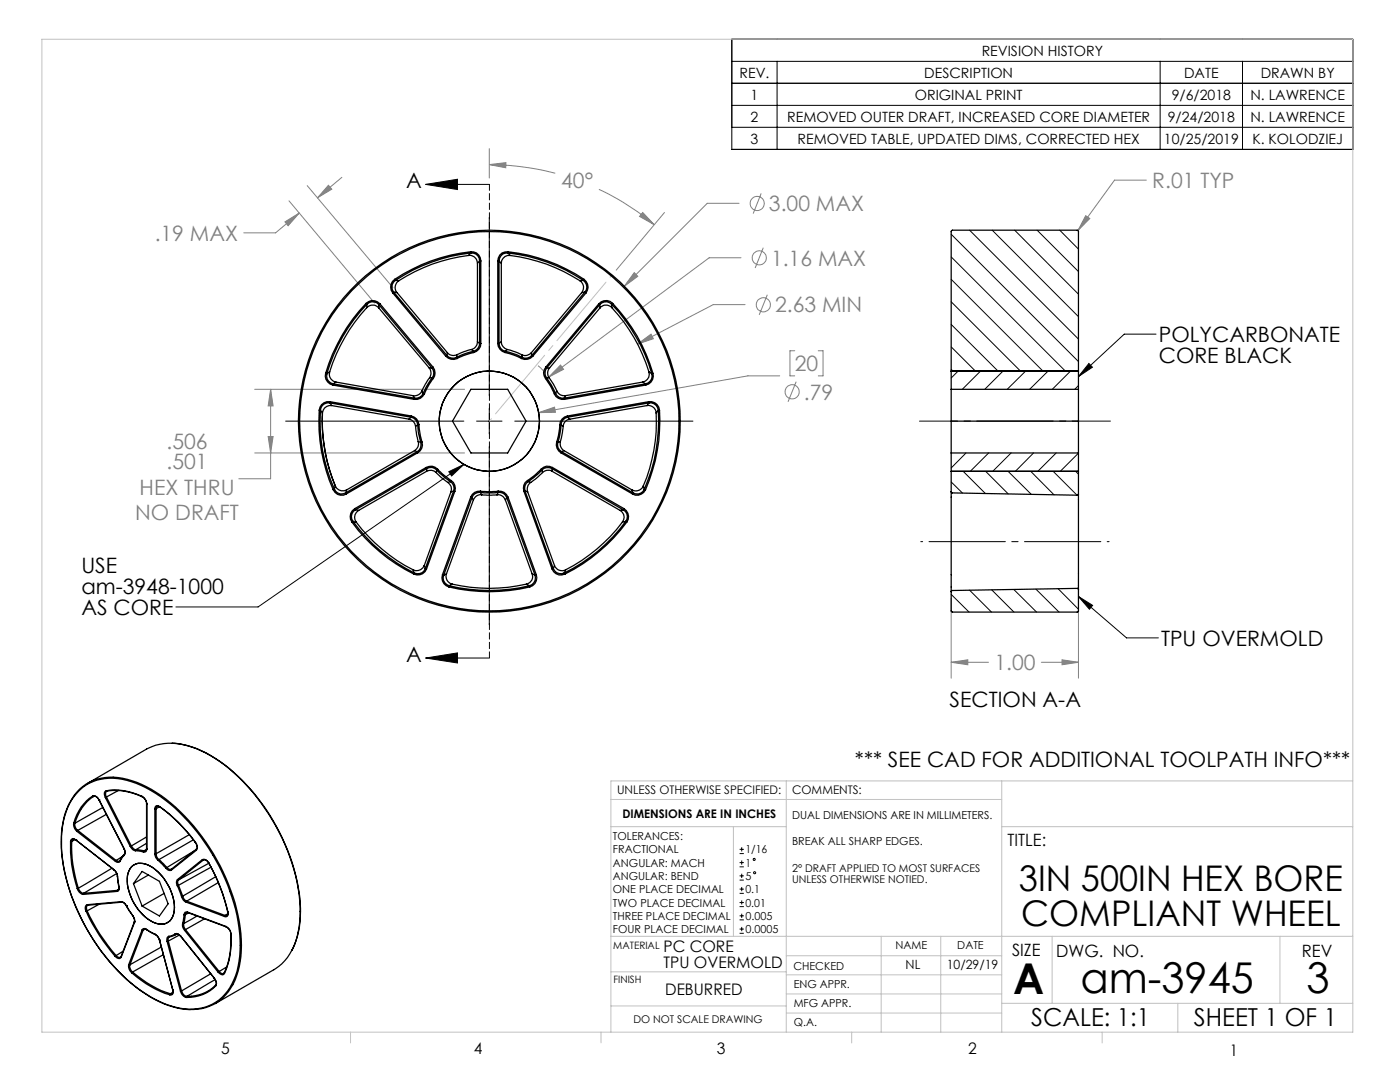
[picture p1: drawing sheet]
<svg xmlns="http://www.w3.org/2000/svg" width="279mm" height="216mm" viewBox="0 0 279 216" stroke-linecap="round" stroke-linejoin="round" font-family="sans-serif">
<g fill="none" stroke="#808080" stroke-width=".2">
<path d="M61.3 37l17.1 20.4M65.5 37l.7 .7-2.8 1.8zM68.2 35.4l-4.8 4.1M97.6 32.8l3.4-.3-.1 1zM97.6 32.8a53 53 0 0 1 13.2 1.8M97.6 29.7v5.8M119.5 37.8a51.2 51.2 0 0 1 11.1 7M151.9 38.6l-1.6 4M228.8 35.9h-6.4l-7.3 10.1M56.9 44.3l2.8-1.8-2.2 2.5zM57.7 40.1l17.1 20.4M59.7 42.5l-4.7 4h-6.4"/>
<path d="M126.6 54.4l.7 .7-2.7 2zM128.3 42.4l2.3 2.4-3-1.6zM132.6 42.4l-9.6 11.5M147.5 40.6h-6.4l-16.5 16.5M147.9 51.4h-6.4l-32 23.8M152.3 49.4l-1.6 4.1M153.1 58.8l-1.6 4M216.7 43l.8 .6-2.4 2.4zM50.8 77.7h41.9M54 77.7v17.8h-6.3M54 77.7l.5 3.3h-1zM107.4 73l1.4 1.4"/>
<path d="M111.9 72.8l.6 .9-3 1.5zM127.2 68.7l2.7-2 .5 .9zM148.7 60.8h-6.4l-15.1 7.9M155.6 75h-6.3l-41.8 7.3M158.6 70h-.9v5h.9M158.9 76.2l-1.6 4M163.3 70h1v5h-1M50.8 90.4h41.9M53.5 87.1h1l-.5 3.3zM107.5 82.3l3.2-1.1 .1 1.1zM189.8 119.3v16M215.2 115.6v19.7"/>
<path d="M189.8 132.2h7.5M189.8 132.2l3.3-.5v.9zM207.8 132.2h7.4M211.9 131.7l3.3 .5-3.3 .4z"/>
<circle cx="151.1" cy="40.6" r="1.42"/>
<circle cx="151.5" cy="51.4" r="1.4"/>
<circle cx="152.3" cy="60.8" r="1.4"/>
<circle cx="158.1" cy="78.2" r="1.41"/>
</g>
<g fill="none" stroke="#000" stroke-width=".2">
<path d="M146 7.8h124v22h-124zM146 12.2h124M155.1 12.2v17.6M231.5 12.2v17.6M248 12.2v17.6M270 16.6h-124M84.9 36.8h12.7M84.9 36.8l6.4-1v2zM146 21h124M146 25.4h124M97.6 43.4v35.6M217.3 72.5l.7 .8-2.8 1.8z"/>
<path d="M230.7 66.7h-6.3l-9.2 8.4M57 84h35.6M89.6 94.1l3-1.4-2.5 2.3zM92.6 92.7l-41.1 28.4h-16.4M95.1 84h5.1M97.6 81.5v5.1M97.6 89.1v35.6M102.7 84h35.6M215.2 119l9.6 8.3h6.4M215.2 119l2.9 1.8-.7 .8zM84.9 131.3h12.7M84.9 131.3l6.4-1v2z"/>
<path d="M147.6 170.3h.8M147.6 169.5h.8M147.6 173h.8M147.6 172.1h.8M147.6 175.6h.8M147.6 174.8h.8M147.6 178.3h.8M147.6 177.4h.8M148 169.1v.8M148 171.7v.8M148 174.3v.9M148 177v.8"/>
<path d="M148 179.7v.8M147.6 180.9h.8M147.6 180.1h.8M147.6 183.6h.8M147.6 182.7h.8M147.6 186.2h.8M147.6 185.4h.8M148 182.3v.9M148 185v.8"/>
<circle cx="150.5" cy="171.5" r=".21"/>
<circle cx="150.6" cy="174.2" r=".21"/>
</g>
<path d="M221.3 108.1h-37.5" fill="none" stroke="#000" stroke-width=".2" stroke-dasharray="15.2 1.3 1.3 1.3" stroke-dashoffset="-1.7"/>
<path d="M221.6 84h-38.1" fill="none" stroke="#000" stroke-width=".2" stroke-dasharray="15.2 1.3 1.3 1.3" stroke-dashoffset="7.6"/>
<path d="M97.7 36.8v94.5" fill="none" stroke="#000" stroke-width=".2" stroke-dasharray="1.3 .6" stroke-dashoffset=".1"/>
<path d="M97.7 84l24.5-29.2" fill="none" stroke="#c0c0c0" stroke-width=".2" stroke-dasharray="15.2 1.3 1.3 1.3" stroke-dashoffset="-1.9"/>
<g fill="none" stroke="#c0c0c0" stroke-width=".2">
<path d="M8.4 7.8h261.6v198.2h-261.6zM121.9 159.5h78M156.9 155.8v50.2M199.9 155.8v50.2M270 155.8h-148.1v50.2M121.9 165h35M146.4 165v21.8M199.9 165h70.1M121.8 186.8h148.2M121.9 193.9h35M156.9 198.3h43M156.9 194.5h43"/>
<path d="M156.9 190.7h43M175.9 186.8v19.2M187.7 186.8v19.2M210 186.8v13.4M255.4 186.8v13.4M70 206v2.1M119.9 206v2.1M121.9 200.7h35M156.9 202.1h43M170 206v2.1M199.9 200.2h70.1M220 206v2.1"/>
<path d="M235.1 200.2v5.8"/>
</g>
<path d="M84.9 36.8l6.4-1v2zM84.9 131.3l6.4-1v2zM89.6 94.1l3-1.4-2.5 2.3zM217.3 72.5l.7 .8-2.8 1.8zM215.2 119l2.9 1.8-.7 .8z" fill="#000"/>
<g fill="#808080">
<path d="M128.3 42.4l2.3 2.4-3-1.6zM97.6 32.8l3.4-.3-.1 1z"/>
<path d="M65.5 37l.7 .7-2.8 1.8zM56.9 44.3l2.8-1.8-2.2 2.5zM54 77.7l.5 3.3h-1zM53.5 87.1h1l-.5 3.3zM126.6 54.4l-2 2.7 2.7-2zM111.9 72.8l-2.4 2.4 3-1.5zM127.2 68.7l3.2-1.1-.5-.9zM107.5 82.3h3.3l-.1-1.1zM216.7 43l-1.6 3 2.4-2.4zM189.8 132.2l3.3-.5v.9zM211.9 131.7l3.3 .5-3.3 .4z"/>
</g>
<g fill="none" stroke="#000" stroke-width=".25">
<path d="M78.4 58.5l10.6 12.6M78.6 58.3l-.2 .2M78.6 58.3l10.6 12.6M78.6 58.3l.6 .1M78.8 55.7l.1 .3M78.8 55.7a1.83 1.83 0 0 0-.4 2.8M78.9 56a1.59 1.59 0 0 0-.3 2.3M78.9 56h.7M79.2 58.4l10.1 12M79.6 56a1.6 1.6 0 0 0-.4 2.4M93.5 51a1.58 1.58 0 0 1 1.8 1.5M93.5 51a32.9 32.9 0 0 0-13.9 5"/>
<path d="M93.9 50.5a1.55 1.55 0 0 1 1.8 1.6M93.9 50.2v.3M93.9 50.2a1.78 1.78 0 0 1 2.1 1.9M93.9 50.5a34 34 0 0 0-15 5.5M93.9 50.2a33.6 33.6 0 0 0-15.1 5.5M93.9 50.5l-.4 .5M95.3 52.5v15.7M95.7 52.1h.3M95.7 52.1v16.4M95.7 52.1l-.4 .4M96 52.1v16.4M99.3 52.1h.3"/>
<path d="M99.3 52.1v16.4M99.6 52.1v16.4M99.6 52.1l.4 .4M100 52.5v15.7M101.4 50.5a1.55 1.55 0 0 0-1.8 1.6M101.4 50.5a33.9 33.9 0 0 1 15 5.5M101.4 50.5l.4 .5M101.4 50.2a34 34 0 0 1 15.2 5.5M101.4 50.2a1.79 1.79 0 0 0-2.1 1.9M101.4 50.2v.3M101.8 51a1.55 1.55 0 0 0-1.8 1.5M101.8 51a32.8 32.8 0 0 1 13.9 5"/>
<path d="M115.7 56a1.6 1.6 0 0 1 .4 2.4M116.1 58.4l-10.1 12M116.4 56a1.61 1.61 0 0 1 .3 2.3M116.4 56h-.7M116.6 55.7a1.88 1.88 0 0 1 .3 2.8M116.6 55.7l-.2 .3M116.7 58.3l.2 .2M116.7 58.3l-10.5 12.6M116.7 58.3l-.6 .1M116.9 58.5l-10.6 12.6M65 74.5a1.87 1.87 0 0 0 1.4 2.3M65 74.5l.2 .1"/>
<path d="M65.2 74.6a1.61 1.61 0 0 0 1.3 2M65.8 74.2a1.63 1.63 0 0 0 1.2 2M65.8 74.2l-.6 .4M66.4 76.8l16.3 2.9M66.5 76.6l-.1 .2M66.5 76.6l16.2 2.8M67 76.2l-.5 .4M67 76.2l15.4 2.8M73.1 60.5a34.2 34.2 0 0 0-8.1 14M73.1 60.5a1.83 1.83 0 0 1 2.7 .1M73.1 60.5l.1 .2M73.2 61.4a1.63 1.63 0 0 1 2.4 .1"/>
<path d="M73.2 61.4a34 34 0 0 0-7.4 12.8M73.2 60.7a34 34 0 0 0-8 13.9M73.2 60.7a1.55 1.55 0 0 1 2.4 .1M73.2 60.7v.7M75.6 60.8l10.6 12.6M75.6 60.8v.7M75.6 61.5l10.1 11.9M75.8 60.6l-.2 .2M75.8 60.6l10.6 12.6M82.4 79l.3 .4M82.7 79.4v.3M84.2 78a1.58 1.58 0 0 1-1.8 1"/>
<path d="M84.2 78l.3 .5M84.5 78.5a1.6 1.6 0 0 1-1.8 .9M84.5 78.5l.2 .1M84.7 78.6a1.9 1.9 0 0 1-2 1.1M85.7 73.4a1.69 1.69 0 0 1 0 2M85.7 73.4h.5M85.7 75.4h.6M85.7 75.4l-1.5 2.6M86.2 73.4a1.56 1.56 0 0 1 .1 2M86.3 75.4l.2 .1M86.3 75.4l-1.3 1.9-.5 1.2M86.4 73.2a1.89 1.89 0 0 1 .1 2.3"/>
<path d="M86.4 73.2l-.2 .2M86.5 75.5l-.8 1.1-1 2M89 71.1a1.95 1.95 0 0 0 2.2 .4M89.2 70.9l-.2 .2M89.2 70.9a1.59 1.59 0 0 0 1.9 .4M89.3 70.4a1.57 1.57 0 0 0 1.9 .4M89.3 70.4l-.1 .5M91.1 71.3l.1 .2M91.2 70.8l-.1 .5M94 77.7h7.3l3.7 6.3-3.7 6.4h-7.3l-3.7-6.4zM94.1 69.7l.4 .4M94.1 69.7l-2.9 1.1"/>
<path d="M94.5 70.1v.2M94.5 70.1l-1.8 .5-1.6 .7M94.5 70.3l-2.1 .7-1.2 .5M95.3 68.2a1.62 1.62 0 0 1-1.2 1.5M95.3 68.2l.4 .3M95.7 68.5a1.62 1.62 0 0 1-1.2 1.6M95.7 68.5h.3M96 68.5a1.87 1.87 0 0 1-1.5 1.8M99.3 68.5a1.95 1.95 0 0 0 1.5 1.8M99.3 68.5h.3M99.6 68.5a1.62 1.62 0 0 0 1.2 1.6M100 68.2a1.64 1.64 0 0 0 1.2 1.5"/>
<path d="M100 68.2l-.4 .3M100.8 70.3l2.1 .7 1.2 .5M100.8 70.1v.2M100.8 70.1l2.2 .6 1.2 .6M101.2 69.7l-.4 .4M101.2 69.7l2.9 1.1M104.1 70.8l.1 .5M104.2 71.3l-.1 .2M106 70.4a1.59 1.59 0 0 1-1.9 .4M106 70.4l.2 .5M106.2 70.9l.1 .2M106.2 70.9a1.61 1.61 0 0 1-2 .4"/>
<path d="M106.3 71.1a1.92 1.92 0 0 1-2.2 .4M108.9 75.5l1 1.5 .7 1.6M108.9 73.2a1.77 1.77 0 0 0 0 2.3M108.9 73.2l.2 .2M109.1 75.4l-.2 .1M109.1 75.4l1 1.5 .8 1.6M109.1 75.4h.5M109.1 73.4a1.62 1.62 0 0 0 0 2M109.1 73.4h.6M109.6 75.4l.9 1.3 .6 1.3M109.7 73.4a1.56 1.56 0 0 0-.1 2M110.6 78.6a1.89 1.89 0 0 0 2 1.1"/>
<path d="M110.9 78.5l-.3 .1M110.9 78.5a1.6 1.6 0 0 0 1.7 .9M111.1 78a1.58 1.58 0 0 0 1.8 1M111.1 78l-.2 .5M112.6 79.4v.3M112.9 79l-.3 .4M119.5 60.6l.2 .2M119.5 60.6l-10.6 12.6M119.7 60.8l-10.6 12.6M119.7 60.8v.7M119.7 61.5l-10 11.9M122.1 60.7a1.55 1.55 0 0 0-2.4 .1"/>
<path d="M122.1 60.7a34 34 0 0 1 8 13.9M122.1 60.7v.7M122.1 61.4a1.58 1.58 0 0 0-2.4 .1M122.1 61.4a32.8 32.8 0 0 1 7.4 12.8M122.3 60.5a33.6 33.6 0 0 1 8 14M122.3 60.5a1.84 1.84 0 0 0-2.8 .1M122.3 60.5l-.2 .2M128.3 76.2l.5 .4M128.3 76.2l-15.4 2.8M128.8 76.6l.1 .2M128.8 76.6l-16.2 2.8M128.9 76.8l-16.3 2.9"/>
<path d="M129.5 74.2a1.57 1.57 0 0 1-1.2 2M129.5 74.2l.6 .4M130.1 74.6a1.57 1.57 0 0 1-1.3 2M130.3 74.5a1.87 1.87 0 0 1-1.4 2.3M130.3 74.5l-.2 .1M189.8 77.7h25.4M189.8 74h25.4M63.7 81.8a33.4 33.4 0 0 0 2.8 15.9M63.7 81.8l.3 .1M64 81.9a32.9 32.9 0 0 0 2.7 15.7M64 81.9l.3 .5M64.3 82.4a33.8 33.8 0 0 0 2.6 14.6"/>
<path d="M64.3 82.4a34.2 34.2 0 0 0 2.6 14.6M65.8 80.4a1.59 1.59 0 0 0-1.8 1.5M65.8 80.4l16.3 2.9M65.8 80.4l.4 .5M65.9 80.2a1.86 1.86 0 0 0-2.2 1.6M65.9 80.2l-.1 .2M65.9 80.2l16.2 2.8M66.2 80.9a1.62 1.62 0 0 0-1.9 1.5M66.2 80.9l15.4 2.7M66.5 97.7a1.8 1.8 0 0 0 2.6 .9M66.7 97.6l-.2 .1M66.7 97.6a1.55 1.55 0 0 0 2.3 .8"/>
<path d="M66.9 97a1.61 1.61 0 0 0 2.3 .8M66.9 97l-.2 .6M69 98.4l.1 .2M69.2 97.8l-.2 .6M81.6 83.6a1.63 1.63 0 0 1 1.3 1.5M82.1 83.3a1.61 1.61 0 0 1 1.3 1.4M82.1 83.3l-.5 .3M82.1 83a1.85 1.85 0 0 1 1.5 1.7M82.1 83v.3M82.7 89.9l.6 .2M82.7 89.9l-13.5 7.9M82.9 85.1l.6 3"/>
<path d="M83.3 90.1l.1 .2M83.3 90.1l-14.3 8.3M83.4 84.7l.1 1.8 .5 1.8M83.4 84.7h.2M83.4 84.7l-.5 .4M83.4 90.3l-14.3 8.3M83.5 88.1a1.55 1.55 0 0 1-.8 1.8M83.5 88.1l.5 .2M83.6 84.7l.6 3.5M84 88.3a1.64 1.64 0 0 1-.7 1.8M84.2 88.2a1.8 1.8 0 0 1-.8 2.1M84.2 88.2l-.2 .1"/>
<path d="M85.1 93.3a1.79 1.79 0 0 1 2.2 .3M85.1 93.3l.1 .2M85.1 93.3l-14.3 8.2M85.1 94.1a1.6 1.6 0 0 1 2 .2M85.1 94.1l-13.5 7.7M85.2 93.5a1.53 1.53 0 0 1 1.9 .3M85.2 93.5l-14.3 8.2M85.2 93.5l-.1 .6M87.1 94.3l2.3 2M87.1 93.8l1.7 1.5 1.1 .8M87.1 93.8v.5M87.3 93.6l1 .9 1.7 1.4"/>
<path d="M87.3 93.6l-.2 .2M89.4 96.3a1.53 1.53 0 0 1 .6 1.8M89.9 96.1a1.6 1.6 0 0 1 .6 1.9M89.9 96.1l-.5 .2M90 98.1l-5.3 14.8M90 95.9a1.85 1.85 0 0 1 .8 2.1M90 95.9l-.1 .2M90.5 98h.3M90.5 98l-5.6 15.5M90.5 98l-.5 .1M90.8 98l-5.7 15.5M93.9 99.2l.3 .1"/>
<path d="M93.9 99.2l-5.6 15.5M94.2 99.3l-5.7 15.5M94.2 99.3l.3 .5M94.5 99.8l-5.4 14.7M95.9 98l1.3 .1 2.2-.1M95.9 98a1.82 1.82 0 0 0-2 1.2M95.9 98v.2M95.9 98.2a1.59 1.59 0 0 0-1.7 1.1M95.9 98.2l.9 .2 2.6-.2M95.9 98.2l.2 .5M96.1 98.7a1.51 1.51 0 0 0-1.6 1.1M96.1 98.7h3.1"/>
<path d="M99.2 98.7a1.57 1.57 0 0 1 1.7 1.1M99.4 98a1.83 1.83 0 0 1 2 1.2M99.4 98v.2M99.4 98.2a1.56 1.56 0 0 1 1.7 1.1M99.4 98.2l-.2 .5M100.9 99.8l5.3 14.7M101.1 99.3l5.7 15.5M101.1 99.3l-.2 .5M101.4 99.2l-.3 .1M101.4 99.2l5.6 15.5M104.6 98l5.6 15.5M104.8 98h-.2"/>
<path d="M104.8 98l5.6 15.5M104.8 98l.5 .1M105.3 95.9a1.78 1.78 0 0 0-.7 2.1M105.3 95.9l.1 .2M105.3 98.1l5.4 14.8M105.4 96.1a1.6 1.6 0 0 0-.6 1.9M105.4 96.1l.5 .2M105.9 96.3a1.7 1.7 0 0 0-.6 1.8M108 93.6l-1.3 1.2-1.4 1.1M108 93.6l.2 .2M108.2 93.8l-1.7 1.5-1.1 .8M108.2 93.8l.1 .5"/>
<path d="M108.3 94.3l-2.4 2M110.1 93.5a1.7 1.7 0 0 0-1.9 .3M110.1 93.5l14.3 8.2M110.1 93.5l.1 .6M110.2 94.1a1.58 1.58 0 0 0-1.9 .2M110.2 94.1l13.6 7.7M110.2 93.3a1.74 1.74 0 0 0-2.2 .3M110.2 93.3l-.1 .2M110.2 93.3l14.3 8.2M111.1 88.2a1.92 1.92 0 0 0 .8 2.1M111.1 88.2l.2 .1M111.3 88.3a1.59 1.59 0 0 0 .8 1.8"/>
<path d="M111.7 84.7l-.3 2.2-.3 1.3M111.7 84.7h.3M111.8 88.1a1.62 1.62 0 0 0 .8 1.8M111.8 88.1l-.5 .2M111.9 90.3l14.3 8.3M112 84.7l-.3 2.3-.4 1.3M112 84.7l.4 .4M112.1 90.1l-.2 .2M112.1 90.1l14.2 8.3M112.4 85.1l-.6 3M112.6 89.9l-.5 .2M112.6 89.9l13.5 7.9"/>
<path d="M113.2 83a1.85 1.85 0 0 0-1.5 1.7M113.2 83l.1 .3M113.3 83.3a1.61 1.61 0 0 0-1.3 1.4M113.3 83.3l.4 .3M113.7 83.6a1.53 1.53 0 0 0-1.3 1.5M126.1 97.8l.2 .6M126.3 98.4l-.1 .2M128.4 97a1.62 1.62 0 0 1-2.3 .8M128.4 97l.2 .6M128.6 97.6a1.57 1.57 0 0 1-2.3 .8M128.6 97.6l.2 .1M128.8 97.7a1.87 1.87 0 0 1-2.6 .9"/>
<path d="M129.1 80.9a1.58 1.58 0 0 1 1.9 1.5M129.1 80.9l-15.4 2.7M129.5 80.2a1.86 1.86 0 0 1 2.1 1.6M129.5 80.2v.2M129.5 80.2l-16.3 2.8M129.5 80.4a1.62 1.62 0 0 1 1.9 1.5M129.5 80.4l-16.2 2.9M129.5 80.4l-.4 .5M131 82.4a32.8 32.8 0 0 1-2.6 14.6M131.4 81.9a34 34 0 0 1-2.8 15.7M131.4 81.9l-.4 .5M131.6 81.8a34.6 34.6 0 0 1-2.8 15.9"/>
<path d="M131.6 81.8l-.2 .1M189.8 98.1v-52l.3-.2h24.9l.2 .2v52.5M189.8 98.1l.2 .3 25 .4 .2-.2M189.8 98.1v20M189.8 90.4h25.4M189.8 94.1h25.4M189.8 84h25.4M215.2 98.6v19.1M70.2 104.2a33.8 33.8 0 0 0 12.4 10.3M70.4 104l-.2 .2M70.4 104a33.7 33.7 0 0 0 12.3 10.3M70.4 104l.7 .2"/>
<path d="M70.8 101.5a1.83 1.83 0 0 0-.6 2.7M70.8 101.5l.1 .2M70.9 101.7a1.55 1.55 0 0 0-.5 2.3M70.9 101.7l.7 .1M71.1 104.2a33.6 33.6 0 0 0 11.3 9.5M71.6 101.8a1.58 1.58 0 0 0-.5 2.4M82.4 113.7l.3 .6M82.7 114.3l-.1 .2M84.7 112.9a1.61 1.61 0 0 1-2.3 .8M84.7 112.9l.2 .6M84.9 113.5h.2M84.9 113.5a1.55 1.55 0 0 1-2.2 .8"/>
<path d="M85.1 113.5a1.83 1.83 0 0 1-2.5 1M88.3 114.7a1.88 1.88 0 0 0 1.3 2.4M88.3 114.7l.2 .1M88.5 114.8a1.56 1.56 0 0 0 1.1 2.1M89.1 114.5a1.59 1.59 0 0 0 1.1 2.1M89.1 114.5l-.6 .3M89.6 117.1a34.6 34.6 0 0 0 16.1 0M89.6 116.9v.2M89.6 116.9a34.1 34.1 0 0 0 16.1 0M90.2 116.6l-.6 .3M90.2 116.6a32.8 32.8 0 0 0 14.9 0M105.1 116.6l.6 .3"/>
<path d="M105.7 116.9v.2M106.2 114.5a1.53 1.53 0 0 1-1.1 2.1M106.2 114.5l.6 .3M106.8 114.8a1.62 1.62 0 0 1-1.1 2.1M107 114.7a1.9 1.9 0 0 1-1.3 2.4M107 114.7l-.2 .1M110.2 113.5a1.85 1.85 0 0 0 2.5 1M110.4 113.5h-.2M110.4 113.5a1.59 1.59 0 0 0 2.2 .8M110.7 112.9a1.6 1.6 0 0 0 2.2 .8M110.7 112.9l-.3 .6M112.6 114.3l.1 .2"/>
<path d="M112.9 113.7l-.3 .6M123.8 101.8a1.54 1.54 0 0 1 .4 2.4M124.2 104.2a33.1 33.1 0 0 1-11.3 9.5M124.4 101.7a1.53 1.53 0 0 1 .5 2.3M124.4 101.7l-.6 .1M124.5 101.5l-.1 .2M124.5 101.5a1.87 1.87 0 0 1 .6 2.7M124.9 104a33.4 33.4 0 0 1-12.3 10.3M124.9 104l.2 .2M124.9 104l-.7 .2M125.1 104.2a34.6 34.6 0 0 1-12.4 10.3M215.2 117.7v4.3l-.1 .1h-25.1l-.2-.1v-3.9"/>
<path d="M215.2 117.7l-.2-.3-25 .4-.2 .3M15.9 157.7a9.9 9.9 0 0 1 10.4-1.7 29.2 29.2 0 0 1 13 10 38.8 38.8 0 0 1 8.6 22.6 14.5 14.5 0 0 1-3 9.8 9.8 9.8 0 0 1-11 2.3 28.7 28.7 0 0 1-13-10 39.6 39.6 0 0 1-8.6-21.5 15.1 15.1 0 0 1 3-10.9zM17.5 156.3l11.7-6.8a11.8 11.8 0 0 1 10.8 .3 34.9 34.9 0 0 1 15 14.9 34.2 34.2 0 0 1 4.8 19.3 11.7 11.7 0 0 1-5.2 9.5l-11.7 6.8M18.5 158.8a9 9 0 0 0-3.8 5.5M18.5 158.8a1.04 1.04 0 0 1 1.3 .8M18.5 158.8l.2 .1M18.7 158.9a9.4 9.4 0 0 0-3.8 5.4M18.7 158.9l.6 .2 .5 .5M18.7 158.9h.1M19.8 159.6h.1M19.8 159.6l5 9.8M21 159.1l5 9.8"/>
<path d="M21.2 157.8a12 12 0 0 1 7.1 1.1M21.2 157.8a.8 .8 0 0 0-.2 1.3M21.2 157.8l.1 .1M21.2 159l-.2 .1M21.2 159l5 9.8M21.3 157.9a11.8 11.8 0 0 1 7.1 1.1M21.3 157.9l-.1 .1a.96 .96 0 0 0 0 1M23.6 157.7l-2.4 1.3M28.3 158.9l.3 .2a2.07 2.07 0 0 1 .7 1.3M28.3 158.9l.1 .1M28.4 159l.7 .7 .1 .7M34.4 148.3a18.5 18.5 0 0 1 10.4 4.3 40.4 40.4 0 0 1 15.2 28.6 17.4 17.4 0 0 1-1.7 8.4"/>
<path d="M13.9 160.2a20.7 20.7 0 0 0-1.1 13.6 41.5 41.5 0 0 0 15.2 23.8 18.1 18.1 0 0 0 10 3.9M13.9 160.1a9.4 9.4 0 0 1 11.5-4.6 26 26 0 0 1 12.3 8.3 40.2 40.2 0 0 1 10.5 23.7 15.3 15.3 0 0 1-3.1 11 9 9 0 0 1-7.1 2.9M14.1 167.9a26.4 26.4 0 0 0 1.3 9.4M14.1 167.9h.2M14.3 167.9a27 27 0 0 0 1.3 9.3M14.7 164.3v.3a1.9 1.9 0 0 0 .7 1.3M14.7 164.3h.2M14.9 164.3v.2a1.5 1.5 0 0 0 .6 1.2M15 167.5l-.7 .4M15.1 167.6l-.3-.2a.53 .53 0 0 0-.7 .5M15.1 167.6h.1M15.1 167.6l7.7 5.9"/>
<path d="M15.1 167.6l-.6-.1-.2 .4M15.1 167.6l7.7 6M15.4 165.9l7.6 6M15.4 177.3a1.57 1.57 0 0 0 1.3 1.2M15.5 165.7l-.1 .2M15.5 165.7l7.7 6M15.6 177.2l-.2 .1M15.6 177.2l.6 .9 .5 .2M16.7 178.3v.2M20.5 161.1l-5.6 3.2M21.2 162.5l-5.7 3.2M22.3 173.2l-6.7 4"/>
<path d="M22.8 173.5a1.9 1.9 0 0 1 .7 1.4M22.8 173.5v.1M22.8 173.6l.4 .6 .2 .6M23.2 171.7l.5 .2 .3-.2M23.2 171.7l-.2 .2M23.3 174.3l-6.6 4M23.4 177.9l-6.7 .6M23.4 174.8l.3 2.1M23.4 174.8h.1M23.4 177.7v.2M23.4 174.8l.1 .1M23.4 177.7l-6.7 .6"/>
<path d="M23.5 174.9l.3 2M23.7 177.5l-.3 .2M23.7 176.9v.6l-.3 .2M23.7 176.9h.1M23.8 176.9a.67 .67 0 0 1-.4 1M24 171.7v.1M24 171.8a.6 .6 0 0 1-1 .1M24.2 179.9a1.33 1.33 0 0 1 1 .8M24.2 179.9l.1 .1M24.2 179.9l-6.8 .6M24.4 170.9l-1.2 .8M24.8 169.4a.95 .95 0 0 1-.3 1.4l-.5 .9"/>
<path d="M24.8 170.6l-.8 1.2M24.8 169.4a1.2 1.2 0 0 1 0 1.2M24.8 169.4h.1M24.8 170.4v.2M26 168.9a1.29 1.29 0 0 0 1.1 .9M26.2 173a3.2 3.2 0 0 1 4.3 .1 10 10 0 0 1 4.2 9 2.69 2.69 0 0 1-4.2 1.9 9.8 9.8 0 0 1-5-9.7zM26.2 168.8l-.2 .1M26.2 168.8l.4 .5 .5 .2M26.6 176.3l1.8-2.4 3.4 2 1.7 4.4-1.7 2.5-3.4-2M26.6 176.3l1.8 4.5M27.1 169.8l1.5 .2M27.1 169.5l1.6 .3"/>
<path d="M27.1 169.5v.3M28.7 169.8l-.1 .2M29.2 169.4l-.1 .4h-.4M29.2 160.4h.1M29.2 169.4h.1M29.2 160.4v9M29.2 167l-3 1.8M29.2 169.5l-.5 .3M29.2 168.3l-2.1 1.2M29.3 169.4a.52 .52 0 0 1-.7 .6M29.3 160.4v9M29.6 174.6l-3 1.7"/>
<path d="M30.9 170.4a1.7 1.7 0 0 0 .7 1.3M30.9 161.4h.3M30.9 170.4h.3M30.9 161.4v9M31.2 170.4a1.47 1.47 0 0 0 .5 1.1M31.2 161.4v9M31.6 171.7l1.5 1.5M31.7 171.5l1.6 1.6M31.7 171.5l-.1 .2M31.9 160.9a31.1 31.1 0 0 1 7.1 7.2M31.9 160.9l-.3-.1a.5 .5 0 0 0-.7 .6M31.9 160.9v.1"/>
<path d="M31.9 161l-.7 .4M31.9 161a31.7 31.7 0 0 1 7.1 7.1M31.9 161l-.5-.1-.2 .5M32.8 178.3l-4.4 2.5M33.1 173.2a.86 .86 0 0 0 1.1 .4M33.3 173.1l-.2 .1M33.3 173.1l.5 .4h.3M34.2 173.4h.1M34.2 173.4v.2M35.4 176.7l.8 2.2M35.4 175.5a1.05 1.05 0 0 0 0 1.2M35.4 175.5l.2 .1"/>
<path d="M35.6 176.7h-.2M35.6 176.7l.8 2.1M35.6 175.6a.99 .99 0 0 0 0 1.1M36.2 178.9a1.56 1.56 0 0 0 1 1.1M36.4 178.8l-.2 .1M36.4 178.8a1.37 1.37 0 0 0 .9 1M37.3 179.8l-.1 .2M37.3 179.8l7.6 2.9M37.8 166.5l-6.6 3.9M38.6 167.6l-6.9 3.9M38.7 169.8l-5.4 3.3M39 168.1l.3 .9-.1 .4"/>
<path d="M39 168.1a1.45 1.45 0 0 1 .2 1.6M39 168.1h.1M39.2 169.4v.3M39.2 169.4l-5 4M39.2 169.7l-5 3.9M40.4 171.5a1.02 1.02 0 0 1 1.3 .7M40.4 171.5l.2 .1M40.4 171.5l-5 4M40.6 171.6a.87 .87 0 0 1 1.1 .6M40.6 171.6l-5 4M40.6 171.6h.1M41.7 172.2a36.3 36.3 0 0 1 3.7 9.8"/>
<path d="M41.7 172.2h.1M41.7 172.3l-6.1 3.3M41.7 172.2a37.1 37.1 0 0 1 3.8 9.8M42.1 173l-6.5 3.7M43 174.9l-6.6 3.9M43.6 176.1l-6.3 3.7M17.2 181.8a37.6 37.6 0 0 0 5.8 9.1M17.4 181.8h-.2M17.4 181.8a36.3 36.3 0 0 0 5.8 8.9M17.4 180.5a.79 .79 0 0 0-.2 1.3M17.4 180.5l.2 .1M17.6 180.6l-.2 .1a.92 .92 0 0 0 0 1.1"/>
<path d="M19.8 180.4l-2.4 1.4M23 190.9a.71 .71 0 0 0 1.2 .1M23.2 190.7a.68 .68 0 0 0 .9 .3l.1-.1M23.2 190.7l-.2 .2M24.2 190.9v.1M24.3 180l.3 .1 .6 .6M24.3 180l-6.7 .6M24.6 189.8l-1.4 .9M25.2 180.7l1.3 2M25.2 180.7h.1M25.7 192.5a1.68 1.68 0 0 0 .6 1.6M25.7 192.5h.2"/>
<path d="M25.9 192.5l.1 .9 .5 .6M26.3 194.1a20.7 20.7 0 0 0 7.6 4.4M26.5 194a21.5 21.5 0 0 0 7.5 4.3M26.5 194l-.2 .1M26.5 182.7l.3 .7v.5M26.5 182.7a1.59 1.59 0 0 1 .3 1.4M26.5 182.7h.1M26.8 183.9h.1M26.8 183.9v.2M26.8 183.9l-2.6 7M26.8 184.1l-2.6 6.9M28.4 185.6h.2"/>
<path d="M28.4 185.6l-2.7 6.9M28.6 185.6l-2.7 6.9M29 185.4l-.4 .2M29.3 185.5l1.7 1M29.3 185.5l-.4-.2-.3 .3M29.3 185.5l1.6 .9M29.3 185.5l-.6-.2-.3 .3M29.3 185.5h.1M30.9 186.4a1.76 1.76 0 0 1 1 1.2h-.1M30.9 186.4l.1 .1M31 186.5l.4 .3 .4 .8M31.8 187.6h.1"/>
<path d="M31.8 187.6l2.7 10M32.2 189l-6.3 3.5M32.6 190.5l-6.1 3.5M33.3 187.8l2.7 10M33.6 187.8h-.3M33.6 187.8l2.6 9.9M33.7 186.8a.71 .71 0 0 0-.4 1M33.7 186.8l.1 .1M33.8 186.9l-.2 .3v.6M34 198.3l-.1 .2M34.5 197.6v-.1a.48 .48 0 0 1 0 .6 .48 .48 0 0 1-.5 .2M34.5 197.6a.67 .67 0 0 1-.3 .9h-.3"/>
<path d="M34.5 198l-.5 .3M35 186.3l-1.3 .5M35 186.3a.98 .98 0 0 1 1.1 .5M35 186.3l.2 .1M35.2 186.4l-1.4 .5M35.2 186.4h.1M35.2 186.4h.4l.4 .4M35.2 186.4l-.3 .1M35.8 186.6l-2.2 1.2M36 197.8a1.65 1.65 0 0 0 1.2 1.2M36.1 186.8l6.7 8.4M36.2 197.7l-.2 .1"/>
<path d="M36.2 197.7l.2 .3a1.2 1.2 0 0 0 .9 .8M36.4 184.3a1.48 1.48 0 0 0 .4 1.3M36.4 184.3h.3M36.7 184.3v.6l.3 .6M36.7 182.5l-.3 1.8M36.7 182.5h.3M36.8 185.6l6.8 8.4M37 182.5l-.3 1.8M37 185.5l-.2 .1M37 185.5l6.7 8.4M37.2 180l7.6 2.9M37.3 198.8l-.1 .2"/>
<path d="M37.4 182h-.5l-.2 .5M37.4 182l.1 .1M37.4 182l7.7 2.9M37.5 182.1h-.4l-.1 .4M37.5 182.1l7.7 2.9M37.7 182.1l-.7 .4M39.3 182.8l-2.6 1.5M40.8 183.3l-3.8 2.2M42.1 194.3l-5.9 3.4M42.8 195.2a1.09 1.09 0 0 1 .2 1.4M42.8 195.2a1.38 1.38 0 0 1 .2 1.5M42.8 195.2h.1"/>
<path d="M42.9 195.5l-5.6 3.3M43 196.7a7.8 7.8 0 0 1-5.8 2.3M43 196.7v-.1a7.8 7.8 0 0 1-5.7 2.2M43.6 194a.77 .77 0 0 0 1.2 .2M43.7 193.9a.75 .75 0 0 0 1 .3l.1-.1M43.7 193.9l-.1 .1M44.8 194.1v.1M44.9 182.7l-.1 .2M45.1 184.9a1.81 1.81 0 0 1 1 1.5M45.1 184.9l.1 .1M45.2 185l.5 .4 .4 .9M45.3 192.9l-1.6 1"/>
<path d="M45.4 182a.44 .44 0 0 1 0 .6 .44 .44 0 0 1-.5 .1M45.4 182h.1M45.5 182.3l-.6 .4M45.5 182a.65 .65 0 0 1-.4 1l-.3-.1M46.1 186.3a16.4 16.4 0 0 1-1.3 7.8M46.1 186.3v.1M46.1 186.4a16.2 16.2 0 0 1-1.3 7.8"/>
<circle cx="97.6" cy="84.1" r="38.1"/>
<circle cx="97.7" cy="84.1" r="37.8"/>
<circle cx="97.7" cy="84.1" r="10"/>
</g>
<g fill="none" stroke="#000" stroke-width=".2">
<path d="M189.8 55.7l18.3 18.3M189.8 51.3l22.8 22.7M189.8 46.7l25.4 25.4M193.5 45.9l21.7 21.8M198 45.9l17.2 17.3M202.5 45.9l12.7 12.8M207 45.9l8.2 8.3M211.5 45.9l3.7 3.8M189.8 73.7l.4 .3M189.8 69.2l4.9 4.8M189.8 64.7l9.4 9.3M189.8 60.2l13.9 13.8"/>
<path d="M191.2 74l-1.4 1.4M195.7 74l-3.6 3.7M200.2 74l-3.7 3.7M204.7 74l-3.7 3.7M209.2 74l-3.7 3.7M213.6 74l-3.6 3.7M215.2 76.9l-.7 .8M189.8 96.2l2.3 2.2M192.2 94.1l4.5 4.4M192.8 90.4l-3 3M196.7 94.1l4.5 4.5M197.3 90.4l-3.7 3.7"/>
<path d="M201.2 94.1l4.6 4.5M201.8 90.4l-3.7 3.7M205.7 94.1l4.7 4.6M206.3 90.4l-3.7 3.7M210.2 94.1l4.7 4.7M210.8 90.4l-3.7 3.7M214.7 94.1l.5 .5M215.2 90.4l-3.6 3.7M189.8 118.6l3.6 3.5M193.5 117.8l4.4 4.3M197.9 117.7l4.5 4.4M202.3 117.6l4.6 4.5"/>
<path d="M206.7 117.5l4.6 4.6M211.1 117.4l4.1 4.2"/>
</g>
<g font-size="8.5">
<text x="202.2" y="198.3">A</text>
<text x="215.6" y="198.1">am-3945</text>
<text x="260.8" y="198.1">3</text>
</g>
<g font-size="7.1">
<text x="203.3" y="177.8">3IN 500IN HEX BORE</text>
<text x="203.8" y="184.8">COMPLIANT WHEEL</text>
</g>
<g font-size="4.9">
<text x="205.8" y="204.8">SCALE: 1:1</text>
<text x="238.3" y="204.8">SHEET 1 OF 1</text>
</g>
<g font-size="4.2">
<text x="81" y="37.6">A</text>
<text x="231.3" y="68.3">POLYCARBONATE</text>
<text x="231.3" y="72.4">CORE BLACK</text>
<text x="16.2" y="114.4">USE</text>
<text x="16.2" y="118.5">am-3948-1000</text>
<text x="16.2" y="122.7">AS CORE</text>
<text x="231.7" y="128.8">TPU OVERMOLD</text>
<text x="81" y="132.1">A</text>
<text x="189.5" y="141.1">SECTION A-A</text>
<text x="170.6" y="153">*** SEE CAD FOR ADDITIONAL TOOLPATH INFO***</text>
</g>
<g font-size="4.2" fill="#808080">
<text x="112" y="37.5">40°</text>
<text x="230" y="37.5">R.01 TYP</text>
<text x="153.5" y="42.1">3.00 MAX</text>
<text x="30.9" y="48.1">.19 MAX</text>
<text x="153.9" y="53">1.16 MAX</text>
<text x="154.7" y="62.4">2.63 MIN</text>
<text x="158.6" y="74.1">20</text>
<text x="160.4" y="79.8">.79</text>
<text x="33.2" y="89.6">.506</text>
<text x="33.2" y="93.7">.501</text>
<text x="27.9" y="98.7">HEX THRU</text>
<text x="27" y="103.7">NO DRAFT</text>
<text x="198.4" y="133.7">1.00</text>
</g>
<g font-size="3.4">
<text x="201.1" y="168.8">TITLE:</text>
<text x="202" y="190.8">SIZE</text>
<text x="210.8" y="190.9">DWG. NO.</text>
<text x="259.8" y="191">REV</text>
</g>
<g font-size="3.2">
<text x="132.4" y="189.9">PC CORE</text>
<text x="132.4" y="193.1">TPU OVERMOLD</text>
<text x="132.8" y="198.5">DEBURRED</text>
<text x="44.2" y="210.4">5</text>
<text x="94.6" y="210.3">4</text>
<text x="143.1" y="210.4">3</text>
<text x="193.2" y="210.3">2</text>
<text x="245.4" y="210.6">1</text>
</g>
<g font-size="2.8">
<text x="195.9" y="11.1">REVISION HISTORY</text>
<text x="147.6" y="15.5">REV.</text>
<text x="184.5" y="15.5">DESCRIPTION</text>
<text x="236.3" y="15.5">DATE</text>
<text x="251.6" y="15.5">DRAWN BY</text>
<text x="149.8" y="19.9">1</text>
<text x="182.6" y="19.9">ORIGINAL PRINT</text>
<text x="233.8" y="19.9">9/6/2018</text>
<text x="249.5" y="19.9">N. LAWRENCE</text>
<text x="149.8" y="28.7">3</text>
<text x="149.8" y="24.3">2</text>
<text x="157.1" y="24.3">REMOVED OUTER DRAFT, INCREASED CORE DIAMETER</text>
<text x="159.2" y="28.7">REMOVED TABLE, UPDATED DIMS, CORRECTED HEX</text>
<text x="232.3" y="28.7">10/25/2019</text>
<text x="233.1" y="24.3">9/24/2018</text>
<text x="249.5" y="24.3">N. LAWRENCE</text>
<text x="249.9" y="28.7">K. KOLODZIEJ</text>
</g>
<g font-size="2.5">
<text x="180.7" y="193.4">NL</text>
<text x="189" y="193.3">10/29/19</text>
</g>
<g font-size="2.4">
<text x="123.1" y="158.5">UNLESS OTHERWISE SPECIFIED:</text>
<text x="158.1" y="158.5">COMMENTS:</text>
<text x="124.2" y="163.2">DIMENSIONS ARE IN INCHES</text>
</g>
<g font-size="2.2">
<text x="122.3" y="167.6">TOLERANCES:</text>
<text x="158.1" y="163.4">DUAL DIMENSIONS ARE IN MILLIMETERS.</text>
<text x="122.3" y="170.3">FRACTIONAL</text>
<text x="122.3" y="172.9">ANGULAR: MACH</text>
<text x="148.8" y="170.3">1/16</text>
<text x="148.8" y="172.9">1</text>
<text x="158.1" y="168.7">BREAK ALL SHARP EDGES.</text>
<text x="158.1" y="174">2° DRAFT APPLIED TO MOST SURFACES</text>
<text x="122.3" y="175.6">ANGULAR: BEND</text>
<text x="122.3" y="178.2">ONE PLACE DECIMAL</text>
<text x="148.8" y="175.6">5</text>
<text x="148.8" y="178.2">0.1</text>
<text x="122.3" y="180.9">TWO PLACE DECIMAL</text>
<text x="122.3" y="183.5">THREE PLACE DECIMAL</text>
<text x="148.8" y="180.9">0.01</text>
<text x="148.8" y="183.5">0.005</text>
<text x="122.3" y="186.2">FOUR PLACE DECIMAL</text>
<text x="148.8" y="186.2">0.0005</text>
<text x="178.7" y="189.4">NAME</text>
<text x="191" y="189.4">DATE</text>
<text x="158.3" y="193.5">CHECKED</text>
<text x="158.4" y="197.1">ENG APPR.</text>
<text x="158.4" y="201">MFG APPR.</text>
<text x="158.5" y="204.7">Q.A.</text>
</g>
<g font-size="2.1">
<text x="158.1" y="176.1">UNLESS OTHERWISE NOTIED.</text>
<text x="126.4" y="204">DO NOT SCALE DRAWING</text>
</g>
<g font-size="2">
<text x="122.4" y="189.4">MATERIAL</text>
<text x="122.4" y="196.2">FINISH</text>
</g>
</svg>
